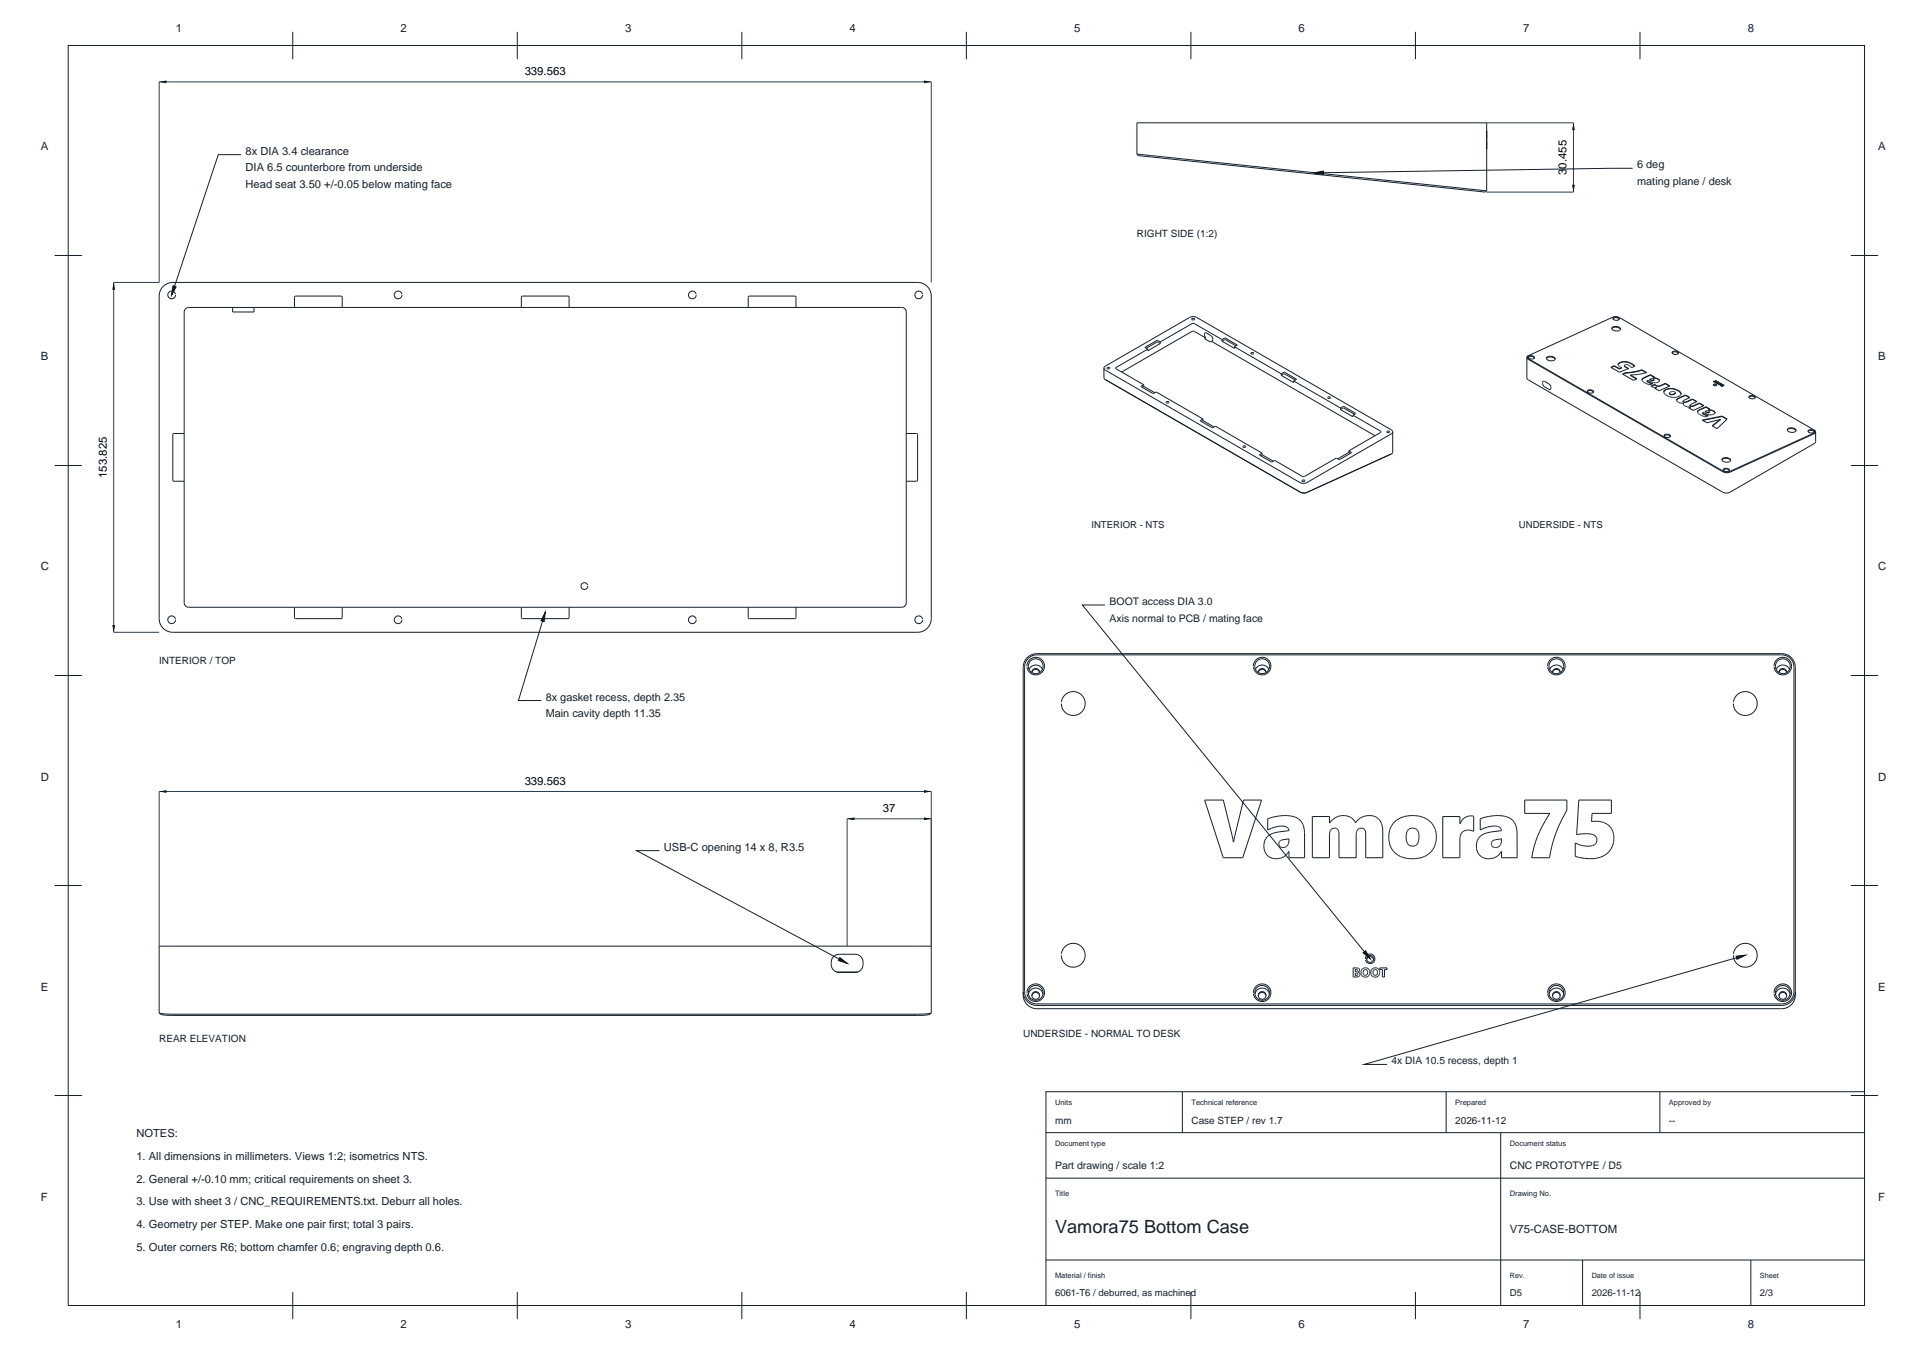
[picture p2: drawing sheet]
<svg xmlns="http://www.w3.org/2000/svg" width="420mm" height="297mm" viewBox="0 0 420 297" stroke-linecap="round" stroke-linejoin="round" font-family="sans-serif">
<g fill="none" stroke="#141f2b" stroke-width=".22">
<path d="M15 10h395v277h-395zM64.4 7v6M113.7 7v6M163.1 7v6M212.5 7v6M261.9 7v6M311.3 7v6M360.6 7v6M53 34h-5l-10.2 30.8M250 33.9v-6.9h76.9v15M250 33.9l.3 .3 76.3 8 .3-.2M250 33.9l76.9 8.1"/>
<path d="M326.9 28.8v1.7M326.9 31v1.8M359 37l-70 1M12 56.2h6M407 56.2h6M35.9 63l1.1-.7 1-.2h163.8a3 3 0 0 1 3 3v70.9a3 3 0 0 1-3 3h-163.8a3 3 0 0 1-3-3v-70.9l.2-1zM38.6 64.7a.85 .85 0 0 0-1.4-.5 .85 .85 0 0 0 .2 1.4 .85 .85 0 0 0 1.2-.8M40.8 67.9l.7-.3h156.8a1 1 0 0 1 1 1v63.9a1 1 0 0 1-1 1h-156.8a1 1 0 0 1-1-1v-63.9zM51.2 67.6v1h4.6v-1M64.7 67.6v-2.3l.3-.2h10.1l.2 .2v2.3M88.4 64.7a.85 .85 0 0 0-1.4-.5 .85 .85 0 0 0 .2 1.4 .85 .85 0 0 0 1.2-.8M114.6 67.6v-2.3l.3-.2h10.1l.1 .2v2.3"/>
<path d="M153.1 64.7a.85 .85 0 0 0-1.4-.5 .85 .85 0 0 0 .2 1.4 .85 .85 0 0 0 1.2-.8M164.5 67.6v-2.3l.3-.2h10.1l.1 .2v2.3M202.9 64.7a.85 .85 0 0 0-1.4-.5 .85 .85 0 0 0 .2 1.4 .85 .85 0 0 0 1.2-.8M252.4 76.8l-7.1 4.1 6.2 3.7M255.1 75.2l-.6-.4-2.7 1.6 .6 .4M255.1 75.5l-.6-.3-2.4 1.4M255.1 75.2v.3M255.1 75.5l-2.7 1.6v-.3M262.1 70.1a.25 .25 0 0 1 .4-.2 .25 .25 0 0 1 0 .4 .24 .24 0 0 1-.3 0 .24 .24 0 0 1-.1-.2zM265.2 74.3l-2.6-1.4-.4-.1-15.6 9M265.2 74.3a.63 .63 0 0 1-.4-.6 .63 .63 0 0 1 .3-.5l1.4 .8 .2 .7-.3 .3M265.2 74.3l-.3 .2 1.2 .7 .3-.2"/>
<path d="M266.4 75l36 20.8M268.7 74.6l-6.3-3.5-7.3 4.1M268.7 74.6l.7-.3 2.7 1.5-.7 .4M268.7 75l.7-.3 2.4 1.3M268.7 74.6v.4M268.7 75l2.7 1.6v-.4M271.4 76.2l10.3 6M275.1 77.6a.25 .25 0 0 1 .4-.2 .25 .25 0 0 1 0 .4 .24 .24 0 0 1-.3 0 .24 .24 0 0 1-.1-.2zM335.8 78.6v4.5l.2 .4 42.8 24.7a1.73 1.73 0 0 0 1.6 0l18.6-10.7 .2-.4v-2.1M335.8 78.6l.3 .4 42.7 24.7a1.92 1.92 0 0 0 1.6 .1l18.5-8.4 .3-.4M336.1 78.2l-.3 .4M336.1 78.2a.37 .37 0 0 0-.2 .4 .37 .37 0 0 0 .3 .3l43 24.8h1.1l18.6-8.5a.36 .36 0 0 0 .2-.3 .36 .36 0 0 0-.2-.4"/>
<path d="M336.1 78.2l18.6-8.5h1.1l43.1 24.8M336.1 78.4a.85 .85 0 0 1 1.3 .3l-.5 .2a.6 .6 0 0 1-.8-.5zM336.2 78.8a.34 .34 0 0 1 .1-.5 .34 .34 0 0 1 .4 0 .37 .37 0 0 1 .5 .1 .37 .37 0 0 1 0 .4M337.3 78.8h-.1M340.1 78.8l.3-.3h.6l.7 .2 .3 .3M340.1 78.6l.8-.3a.72 .72 0 0 1 1 .8 1.1 1.1 0 0 1-1.8-.5zM354.4 72.3l.4-.3 .6-.1 .6 .2 .3 .3M354.5 72l.7-.2a.72 .72 0 0 1 1.1 .7 1.1 1.1 0 0 1-1.8-.4zM354.7 69.9a.85 .85 0 0 1 1.4 .3l-.5 .2a.6 .6 0 0 1-.9-.5zM354.9 70.3a.34 .34 0 0 1 0-.5 .34 .34 0 0 1 .5 0 .37 .37 0 0 1 .4 .1 .37 .37 0 0 1 .1 .4M355.9 80v.1M355.9 79.9l-.1 .1"/>
<path d="M355.9 79.9v.1M355.9 70.3h.1M356 79.9l-.1 .1M356 79.8l-.1 .1M356 79.8v.1M356.1 79.9h-.1M356.1 79.8h-.1M356.1 79.8v.1M356.1 79.7v.1M356.2 79.8h-.1M356.3 79.7h-.2M356.3 79.7l-.1 .1"/>
<path d="M356.4 79.7l-.2 .1M356.4 79.6l-.1 .1M356.4 79.6v.1M356.5 79.7h-.1M356.5 79.6h-.1M356.5 79.6v.1M356.7 79.6l-.2 .1M356.7 79.5l-.2 .1M356.7 79.5v.1M356.8 79.6h-.1M356.8 79.5h-.1M356.8 79.5v.1"/>
<path d="M357 79.6h-.2M357 79.5h-.2M357 79.5v.1M357.1 79.6h-.1M357.1 79.6h.2M357.1 79.5h.2M357.1 79.5h-.1M357.1 79.5v.1M357.3 79.6h.3M357.3 79.5h.3M357.3 79.5v.1M357.6 79.6h.2"/>
<path d="M357.6 79.5h.2M357.6 79.5v.1M357.8 79.6l.1 .1M357.8 79.5l.1 .1M357.8 79.5v.1M357.9 79.7h.2M357.9 79.6h.2M357.9 79.6v.1M358.1 79.7l.2 .1M358.1 79.6l.2 .1M358.1 79.6v.1M358.3 79.8l.2 .1"/>
<path d="M358.3 79.7l.3 .1M358.3 79.7v.1M358.5 79.9l.3 .1M358.6 79.8l.2 .1M358.6 79.8l-.1 .1M358.8 79.9l.3 .2M358.8 79.9v.1M367.7 77.4a.85 .85 0 0 1 1.4 .3l-.5 .2a.6 .6 0 0 1-.9-.5zM367.9 77.8a.34 .34 0 0 1 0-.5 .34 .34 0 0 1 .5 0 .37 .37 0 0 1 .4 .1 .37 .37 0 0 1 .1 .4M40.5 95.3h-2.2l-.3 .2v10.1l.3 .2h2.2M199.3 95.3h2.2l.3 .2v10.1l-.3 .2h-2.2M242.8 80.9l.3-.4 18.5-10.7a1.73 1.73 0 0 1 1.6 0l42.7 24.7 .3 .4"/>
<path d="M242.8 80.9l.3 .5 42.7 24.7a1.73 1.73 0 0 0 1.6 0l18.5-10.7 .3-.5M242.8 80.9v2.2l.2 .3M243 83.4l43.2 24.9h1.1l18.7-8.5M243 83.4l.2 .1M243.5 80.8a.25 .25 0 0 1 .3-.1 .25 .25 0 0 1 .1 .4h-.1a.24 .24 0 0 1-.3 0 .24 .24 0 0 1 0-.3zM250.9 85h.1M250.9 85l2.6 1.5 .7-.3 10.3 5.9M251.5 84.6l-.6 .4M251.5 84.6v.3M251.5 84.9l2.4 1.4M251.5 84.9l-.4 .2M256.5 88.3a.25 .25 0 0 1 .4-.1 .25 .25 0 0 1 0 .4h-.1a.24 .24 0 0 1-.3 0 .24 .24 0 0 1 0-.3z"/>
<path d="M263.9 92.5l2.7 1.5 .7-.3 10.3 5.9M263.9 92.4v.1M264.5 92.1l-.6 .3M264.5 92.5l2.5 1.4M264.5 92.1v.4M264.5 92.5l-.3 .2M273.4 98.1a.25 .25 0 0 1 .3-.2 .25 .25 0 0 1 .1 .5h-.1a.24 .24 0 0 1-.3 0 .24 .24 0 0 1 0-.3zM277.6 100l2.4 1.4M277.6 99.6v.4M277.6 100l-.4 .2M281.7 82.2l.7-.4 2.7 1.6-.6 .4M281.7 82.5l.7-.3 2.4 1.4"/>
<path d="M281.7 82.5l2.8 1.6v-.3M281.7 82.2v.3M284.5 83.8l10.3 5.9M292 87.3a.25 .25 0 0 1 .4-.1 .25 .25 0 0 1 0 .4 .24 .24 0 0 1-.3 0 .24 .24 0 0 1-.1-.3zM294.8 89.7l.7-.4 2.6 1.6-.6 .4M294.8 90l.7-.3 2.4 1.4M294.8 89.7v.3M294.8 90l2.7 1.6v-.3M296.6 99.1l.6 .4-2.7 1.5-.6-.3-7.3 4.1-6.3-3.6-.7 .4-2.7-1.6 .7-.4M296.6 99.5l.3 .2M296.6 99.1v.4M296.6 99.5l-2.4 1.4"/>
<path d="M297.5 91.3l6.2 3.6-7.1 4.2M305 94.8a.25 .25 0 0 1 .4-.1 .25 .25 0 0 1 0 .4 .24 .24 0 0 1-.3 0 .24 .24 0 0 1-.1-.3zM306 99.8h-.2M306.2 94.9v4.5l-.2 .4M339.3 83.9l.3-.1 1.1 .6 .3 .4v.5a.28 .28 0 0 1-.1 .3 .28 .28 0 0 1-.3 0l-1.2-.8-.2-.4zM349.1 85.9a.85 .85 0 0 1 1.3 .3l-.5 .2a.6 .6 0 0 1-.8-.5zM349.2 86.3a.34 .34 0 0 1 .1-.5 .34 .34 0 0 1 .4 0 .37 .37 0 0 1 .5 .1 .37 .37 0 0 1 0 .5M355 80.5l1.1 .6M355 80.5l-.7 .3M355 80.4l1.1 .6M355 80.4l-.8 .4 1.9 1 2.1-.8-.2-.1M355 80.4v.1"/>
<path d="M355.8 80l.2 .4 .6 .5M356.1 81v.1M356.6 80.9l-.5 .1M356.6 80.9l-.5 .2M357.2 80.3v.1M357.2 80.3a1.01 1.01 0 0 1 1.5 .5l.8-.3-.1-.1M357.2 80.3v.2M357.2 80.5v.1M357.2 80.4l.1 .1M357.2 80.4v.1M357.2 80.6h.1M357.3 80.5h.1"/>
<path d="M357.3 80.5l-.1 .1M357.3 80.6l.1 .1M357.3 80.5l.1 .1M357.3 80.5v.1M357.3 82.1l-.4 .2M357.4 82l-.6 .2 2.4 1.4 .8-.3-1.5-.9M357.4 82l-.1 .1M357.4 80.7l.2 .1M357.4 80.6l.2 .1M357.4 80.6v.1M357.6 80.8l.3 .2M357.6 80.7l.3 .2"/>
<path d="M357.6 80.7v.1M357.9 81h.1M357.9 80.9h.1M357.9 80.9v.1M358 81h.1M358 80.9v.1M358.2 82l-.9 .1M358.2 81.9l-.8 .1M358.2 81.9v.1M358.5 82.4l1.4 .9M358.8 80l.3 .2M358.8 81.9l-.6 .1"/>
<path d="M358.8 81.8l-.6 .1M358.8 81.8v.1M359.1 80.2l.2 .2M359.1 80.1l.2 .2M359.1 80.1v.1M359.1 81.9h-.3M359.1 81.8h-.3M359.1 81.8v.1M359.3 80.4l.1 .1M359.3 80.3l.1 .1M359.3 80.3v.1M359.4 80.5h.1"/>
<path d="M359.4 80.4v.1M359.5 81.8l-.4 .1M359.5 81.7l-.4 .1M359.5 81.7v.1M359.9 81.7l-.4 .1M359.9 81.6l-.4 .1M359.9 81.6v.1M360.2 81.6l-.3 .1M360.2 81.5l-.3 .1M360.2 81.5v.1M360.6 81.5l-.4 .1M360.6 81.4l-.4 .1"/>
<path d="M360.6 81.4v.1M361 83.5l.5 .5 1.1 .5 .2 .1 .7-.3-.4-.1M361.1 81.4l.9 .5M361.1 81.4l-.5 .1M361.1 81.3l1 .6-1.6 .4-2 .1M361.1 81.3l-.5 .1M361.1 81.3v.1M361.1 83.5h-.1M361.1 83.4h-.1M361.1 83.4l-.1 .1M361.1 83.4v.1M361.1 83.3v.1"/>
<path d="M361.2 83.3l-.1 .1M361.2 83.2l-.1 .1M361.2 83.2v.1M361.3 83.3h-.1M361.3 83.2h-.1M361.3 83.2v.1M361.4 83.2l-.1 .1M361.4 83.1l-.1 .1M361.4 83.1v.1M361.5 83.1l-.1 .1M361.5 83l-.1 .1M361.5 83v.1"/>
<path d="M362.2 83.7v.2M362.2 83.7v.1M362.2 83.8l.2 .1M362.2 83.8v.1M362.2 83.9l.1 .1M362.3 84l.2 .1M362.4 83.9l.1 .1M362.4 83.9l-.1 .1M362.5 84.1h.1M362.5 84h.1M362.5 84v.1M362.6 84.1l.3 .1"/>
<path d="M362.6 84l.3 .1M362.6 84v.1M362.7 83.4l.4 .2M362.7 83.4l.5-.1 .4 .1M362.9 84.2l.2 .1M362.9 84.1l.2 .1M362.9 84.1v.1M362.9 82.5l-1.4 .6M362.9 82.5l.8 .4M362.9 82.4l.9 .5-.3 .2M362.9 82.4l-1.4 .6M362.9 82.4v.1"/>
<path d="M363.1 84.9l.6 .3h.6M363.1 83.6l.2 .1M363.1 83.6h.1M363.1 83.6h.2M363.1 84.3l.2 .1M363.1 84.2v.1M363.3 83.7h.1M363.3 83.6h.1M363.3 83.6v.1M363.4 83.7h.1M363.4 83.6v.1M363.4 83.6h.1"/>
<path d="M363.5 83.2h.1M363.5 83.1h.1M363.5 83.1v.1M363.5 83.7h-.1M363.5 83.6v.1M363.5 83.6h-.1M363.5 83.7h.1M363.6 83.6l-.1 .1M363.6 83.6h-.1M363.6 83.7h-.1M363.6 83.6v.1M363.6 83.6h.1"/>
<path d="M363.6 83.1l-.1 .1M363.6 83.1h.2M363.6 83.1h-.1M363.6 83.1h.1M363.6 83.7h.1M363.6 83.4h.1M363.7 83.4v.1M363.7 83.5l-.1 .1M363.7 83.6h.1M363.7 83.5l-.1 .2M363.7 83.5h.1M363.8 83.1l.1 .1"/>
<path d="M363.8 83.1h.1M363.9 84.6l-.8 .4M363.9 84.6l.1 .1M363.9 84.5l.1 .1M363.9 84.5l-.8 .4M363.9 84.5v.1M363.9 83.2h.2M363.9 83.1h.2M363.9 83.1v.1M364 84.7l.1 .1M364 84.6l.1 .1M364 84.6v.1"/>
<path d="M364.1 84.8h.1M364.1 83.2h.1M364.1 84.7h.1M364.1 84.7v.1M364.1 83.1h.1M364.1 83.1v.1M364.1 84.8l.2 .1M364.1 84.7l.2 .1M364.2 83.2l.1 .1M364.2 83.1l.2 .1M364.2 83.1v.1M364.3 84.9h.1"/>
<path d="M364.3 85.2h.1M364.3 84.8h.1M364.3 84.8v.1M364.3 85.2l-.4 .2M364.3 83.3h.2M364.4 83.2h.1M364.4 83.2l-.1 .1M364.4 84.9h.1M364.4 84.8h.1M364.4 84.8v.1M364.5 83.3l.1 .1M364.5 83.2l.1 .1"/>
<path d="M364.5 83.2v.1M364.5 84.9l.1 .1M364.5 84.8l.1 .1M364.5 84.8v.1M364.6 83.4h.1M364.6 83.3h.1M364.6 83.3v.1M364.6 84.9v.1M364.7 83.4l.1 .1M364.7 83.3l.1 .1M364.7 83.3v.1M364.8 84.9l-.2 .1"/>
<path d="M364.8 84.9h-.2M364.8 84.9h.1M364.8 83.5l.1 .2M364.8 83.4l.1 .1M364.8 83.4v.1M364.9 83.5v.2M364.9 84.9h-.1M364.9 84.8l-.1 .1M364.9 84.8v.1M364.9 83.7a1.46 1.46 0 0 1-2 .2l-.6-.3-.1 .1M365 84.9h-.1M365.1 84.8h-.2"/>
<path d="M365.1 84.8l-.1 .1M365.2 84.8l-.2 .1M365.2 84.7l-.1 .1M365.2 84.7v.1M365.9 86.1v.1M365.9 86a1.48 1.48 0 0 0 1.6 1.3 1.89 1.89 0 0 0 2.2-.7M365.9 86v.1M366 86l-.1 .1M366 85.9l-.1 .1M366 85.9v.1M366 95.6a.85 .85 0 0 1 1.3 .4l-.5 .2a.6 .6 0 0 1-.8-.6zM366 85.8v.1"/>
<path d="M366.1 85.9h-.1M366.1 85.8h-.1M366.1 85.8v.1M366.1 96a.34 .34 0 0 1 .1-.4 .34 .34 0 0 1 .4 0 .37 .37 0 0 1 .5 0 .37 .37 0 0 1 0 .5M366.2 85.8l-.1 .1M366.2 85.7l-.1 .1M366.2 85.7v.1M366.2 84.4l.9 .5M366.2 84.4l-1 .4M366.2 84.3l1 .5-2.4 1.1-.9-.6 .4-.1M366.2 84.3l-1 .4M366.2 84.3v.1"/>
<path d="M366.3 85.7l-.1 .1M366.3 85.6l-.1 .1M366.3 85.6v.1M366.5 85.6l-.2 .1M366.5 85.5l-.2 .1M366.5 85.5v.1M366.6 85.6h-.1M366.6 85.5h-.1M366.6 85.5v.1M366.8 85.5l-.2 .1M366.8 85.4l-.2 .1M366.8 85.4v.1"/>
<path d="M367 85.5h-.2M367 85.4h-.2M367 85.4v.1M367.1 86.5v.1M367.1 86.5h.1M367.1 86.4a.76 .76 0 0 1 1.3 .1M367.1 86.4v.1M367.1 86.6v.1M367.1 86.5l.1 .1M367.1 85.5h-.1M367.1 85.4h-.1M367.1 85.4v.1"/>
<path d="M367.1 86.7h.1M367.2 86.6h.1M367.2 86.6l-.1 .1M367.2 86.7l.1 .1M367.2 86.6l.1 .1M367.2 86.6v.1M367.3 85.5h-.2M367.3 85.4h-.2M367.3 85.4v.1M367.3 86.8h.1M367.3 86.7v.1M367.3 86.7h.1"/>
<path d="M367.4 86.8h.1M367.4 86.7h.1M367.4 86.7v.1M367.5 85.5h-.2M367.5 85.5h.1M367.5 85.4h.1M367.5 85.4h-.2M367.5 85.4v.1M367.5 86.8h.1M367.5 86.7h.1M367.5 86.7v.1M367.6 85.5h.2"/>
<path d="M367.6 86.7v.1M367.6 85.4h.2M367.6 85.4v.1M367.7 86.8h-.1M367.7 86.7v.1M367.7 86.7h-.1M367.8 85.5h.2M367.8 85.4h.2M367.8 85.4v.1M367.9 86.8h-.2M367.9 86.7v.1M367.9 86.7h-.2"/>
<path d="M368 86.7l-.1 .1M368 85.5l.2 .1M368 86.6v.1M368 86.6l-.1 .1M368 85.4l.2 .1M368 85.4v.1M368.1 86.7h-.1M368.1 86.6v.1M368.1 86.6h-.1M368.2 85.6h.1M368.2 85.5h.1M368.2 85.5v.1"/>
<path d="M368.2 86.6l-.1 .1M368.2 86.5v.1M368.2 86.5l-.1 .1M368.3 86.6h-.1M368.3 86.5v.1M368.3 86.5h-.1M368.3 85.6l.2 .1M368.3 85.5l.2 .1M368.3 85.5v.1M368.4 86.5l-.1 .1M368.4 86.4v.1M368.4 86.4l-.1 .1"/>
<path d="M368.4 86.4h.1M368.5 85.7h.2M368.5 85.6h.2M368.5 85.6v.1M368.7 85.7l.1 .1M368.7 85.6l.1 .1M368.7 85.6v.1M368.7 88l.5 .5 1 .1M368.7 88h.1M368.7 87.9v.1M368.8 87.8l-.1 .1M368.8 87.7v.1"/>
<path d="M368.8 85.8l.2 .1M368.8 85.7l.2 .1M368.8 85.7v.1M368.9 87.8h-.1M368.9 87.7h-.1M368.9 87.7v.1M369 85.9l.1 .1M369 85.8l.1 .1M369 85.8v.1M369 87.6l-.1 .2M369.1 87.6l-.2 .1M369.1 87.6h-.1"/>
<path d="M369.1 86l.2 .1M369.1 85.9l.2 .1M369.1 85.9v.1M369.3 86.1l.1 .1M369.3 86l.1 .1M369.3 86v.1M369.4 86.2l.1 .1M369.4 86.1l.1 .1M369.4 86.1v.1M369.5 86.3v.1M369.5 86.2l.1 .1M369.5 86.2v.1"/>
<path d="M369.5 86.4l.1 .1M369.6 86.3v.1M369.6 86.3l-.1 .1M369.6 86.5v.1M369.6 86.4l.1 .1M369.6 86.4v.1M369.7 86.6v.1M369.7 86.5v.1M370.1 88.2v.1M370.1 88.2v.2M370.1 88.1v.1M370.1 88.4h.1"/>
<path d="M370.1 88.3h.1M370.1 88.3v.1M370.1 88.1h.1M370.2 88.8h.1M370.2 88.7a1.18 1.18 0 0 0 1.5 .8M370.2 88.7v.1M370.2 88.4l.1 .1M370.2 88.3l.1 .1M370.2 88.3v.1M370.2 88.6v.1M370.2 88.6v.2M370.3 88.5h.1"/>
<path d="M370.3 88.4h.1M370.3 88.4v.1M370.4 88.5h.1M370.4 88.4h.1M370.4 88.4v.1M370.5 88.4v.1M370.6 88.5h-.1M370.6 86.9l-1.6 .7M370.6 86.9l.9 .5M370.6 88.4h-.1M370.6 88.4v.1M370.6 86.8l1 .6-1.5 .7"/>
<path d="M370.6 86.8l-1.5 .8M370.6 86.8v.1M370.7 88.5h-.1M370.7 88.4h-.1M370.7 88.4v.1M370.9 88.4l-.2 .1M370.9 88.3l-.2 .1M370.9 88.3v.1M371.6 89.1h.1M371.6 89.1v.1M371.6 89v.1M371.6 89.2v.1"/>
<path d="M371.6 89.1l.1 .1M371.6 89.3h.1M371.7 89.2h.1M371.7 89.2l-.1 .1M371.7 89.3h.1M371.7 89.2v.1M371.7 89.5h.1M371.7 89.5l-.3 .2M371.8 89.3l.1 .1M371.8 89.2l.1 .1M371.8 89.2v.1M371.9 89.4h.1"/>
<path d="M371.9 89.3h.1M371.9 89.3v.1M371.9 89.4h.2M371.9 89.3h.2M372.1 89.3v.1M372.2 87.8l.9 .5M372.2 87.8l-1.3 .6M372.2 89.4h-.1M372.2 87.7l1 .6-1.6 .7M372.2 87.7l-1.3 .6M372.2 87.7v.1M372.2 89.3h-.1"/>
<path d="M372.2 89.3v.1M372.3 89.3l-.1 .1M372.3 89.2l-.1 .1M372.3 89.2v.1M372.4 89.3h-.1M372.4 89.2h-.1M372.4 89.2v.1M373.2 90.6l.5 .5 1.1 .5 .2 .1 .7-.3-.4-.1M373.3 90.5l-.1 .1M373.3 90.4l-.1 .2M373.3 90.4v.1M373.3 90.4h.1"/>
<path d="M373.4 90.4h-.1M373.4 90.3l-.1 .1M373.4 90.3v.1M373.5 90.3l-.1 .1M373.5 90.2l-.1 .1M373.5 90.2v.1M373.6 90.2l-.1 .1M373.6 90.1l-.1 .1M373.6 90.1v.1M373.7 90.2h-.1M373.7 90.1h-.1M373.7 90.1v.1"/>
<path d="M373.7 88.7l.9 .5M373.7 88.7l-1.3 .6M373.7 88.6l1 .6-2.4 1-1-.5 .4-.2M373.7 88.6l-1.3 .6M373.7 88.6v.1M374.4 90.8v.1M374.4 90.9h.1M374.4 90.7v.1M374.4 90.7v.2M374.4 90.8h.1M374.4 90.9l.1 .1M374.4 90.8l.1 .1"/>
<path d="M374.5 91v.1M374.5 90.9l.1 .1M374.5 90.9v.1M374.5 91.1h.2M374.6 91h.1M374.6 91l-.1 .1M374.7 91.1l.1 .1M374.7 91l.1 .1M374.7 91v.1M374.8 91.2l.3 .1M374.8 91.1l.3 .1M374.8 91.1v.1"/>
<path d="M374.9 90.4l.4 .3M374.9 90.4l.4 .2M374.9 90.4l.6-.1 .4 .2M375.1 91.3l.2 .1M375.1 91.2l.2 .1M375.1 91.2v.1M375.1 89.5l.8 .5M375.1 89.5l-1.4 .7M375.1 89.4l.9 .5-.3 .2M375.1 89.4l-1.4 .7M375.1 89.4v.1M375.3 90.7h.2"/>
<path d="M375.3 90.6v.1M375.3 90.6h.2M375.3 91.4h.2M375.3 91.3v.1M375.5 90.7v.1M375.5 90.6v.1M375.5 90.8h.1M375.5 90.7h.1M375.6 90.8h.1M375.6 90.7h.1M375.6 90.7v.1M375.7 90.7l-.1 .1"/>
<path d="M375.7 90.1h.1M375.7 90.1v.1M375.7 90.8h-.1M375.7 90.7v.1M375.7 90.7h.1M375.7 90.8h.1M375.8 90.7l-.1 .1M375.8 90.7h-.1M375.8 90.2h-.1M375.8 90.2h.2M375.8 90.1h.2M375.8 90.1h-.1"/>
<path d="M375.8 90.1v.1M375.8 90.6v.1M375.9 90.7h-.1M375.9 90.6h-.1M375.9 90.7h.1M375.9 90.6v.1M375.9 90.6h.1M375.9 90.5v.1M376 90.2h.1M376 90.1h.1M376 90.1v.1M376.1 90.2h.2"/>
<path d="M376.1 90.1h.2M376.1 90.1v.1M376.3 90.2l.1 .1M376.3 90.1l.1 .1M376.3 90.1v.1M376.4 90.3h.2M376.4 90.2h.2M376.4 90.2v.1M376.6 90.3l.1 .1M376.6 90.2l.1 .1M376.6 90.2v.1M376.7 90.4h.1"/>
<path d="M376.7 90.3h.1M376.7 90.3v.1M376.8 83.8l.1 .1M376.8 83.8l.4 .2-.2-.1M376.8 83.8v.1M376.8 90.4l.1 .1M376.8 90.3l.1 .1M376.8 90.3v.1M376.8 84.7l.6 .1M376.8 84.7a.35 .35 0 0 1 .3-.3 .35 .35 0 0 1 .4 .2l-.1 .2M376.9 84.7v.1M376.9 84.7l.3-.1 .2 .2"/>
<path d="M376.9 90.5l.1 .1M376.9 90.4l.1 .1M376.9 90.4v.1M377 90.6l.1 .1M377 90.5l.1 .1M377 90.5v.1M377 83.9v.1M377.1 90.7h.1M377.1 90.6h.1M377.1 90.6v.1M377.1 90.6v.2M377.1 90.7a1.46 1.46 0 0 1-2 .2l-.6-.3-.1 .1"/>
<path d="M377.2 84.1h.1M377.2 84.1l.2 .1M377.2 84v.1M377.3 84.1h.1M377.3 84h-.1M377.3 84v.1M377.3 84h.1M377.3 83.8l-.4 .1M377.3 83.8h.1M377.4 83.7h.1l-.5 .2M377.4 83.7l-.5 .2M377.4 83.7l-.1 .1"/>
<path d="M377.4 84l-.1 .1M377.4 83.9l-.1 .1M377.4 83.9v.1M377.4 84.2v.1M377.4 84.1v.1M377.4 84.1h.1M377.4 84h.1M377.4 84.2h.1M377.4 83.9h.1M377.4 84.1l.1 .1M377.4 84.3h.1M377.5 84.2h.1"/>
<path d="M377.5 84.2v.1M377.5 84h-.1M377.5 83.9h-.1M377.5 83.9v.1M377.5 84.3h.1M377.5 84l-.1 .1M377.6 84h-.1M377.6 83.9h-.1M377.6 83.9v.1M377.6 84h.1M377.6 84.2v.1M377.6 84.3h.1"/>
<path d="M377.6 83.9h.1M377.6 84h.2M377.7 84.2l-.1 .1M377.7 84.2h-.1M377.7 83.9h.1M377.7 83.9v.1M377.7 84.3h.1M377.7 84.2v.1M377.7 84.2h.1M377.8 83.9h.1M377.8 83.9v.1M377.8 84v.1"/>
<path d="M377.8 84h.1M377.8 84.2l-.1 .1M377.8 84.4l.2 .2M377.8 84.4h.1M377.8 84.1l-.1 .1M377.8 84l.1 .1M377.8 84.1h.1M377.8 84.2h.1M377.8 83.9l.1 .1M377.8 83.9v.3M377.9 84.3l-.1 .1M377.9 84.1h.1"/>
<path d="M377.9 84h.1M377.9 84v.1M377.9 84.4h-.1M377.9 84.3h.1M377.9 84.3v.1M378 84.4v.2M378 84.4v.1M378 84.1v.1M378 84.6h.1M378 84v.1M378 84.4h.1M378 84.3l-.1 .1"/>
<path d="M378 84.2l-.1 .1M378 84.2v.1M378 84.5v.1M378 84.5h.1M378 84.1l-.3 .2M378 84.1h.1M378 92.5l-1.4 1.2M378 92.4v.1M378 84.3h.1M378.1 84.2h-.1M378.1 84.2l-.1 .1M378.1 84.5h.1"/>
<path d="M378.1 84.5v.1M378.1 84.3l-.1 .1M378.1 84.6h.2M378.1 84.3h-.1M378.1 84.2h.1M378.1 84.2v.1M378.1 84.3h.1M378.2 84.3h-.1M378.2 84.3h.1M378.2 92.4l-.2 .1M378.2 92.3l-.2 .1M378.2 92.3v.1"/>
<path d="M378.2 84.2h.1M378.2 84.2h-.1M378.2 84.2v.1M378.2 84.5l.1 .1M378.2 84.5h-.1M378.3 84.2h.1M378.3 84.2v.1M378.3 84.3h.1M378.3 84.5v.1M378.3 84.5h-.1M378.3 92.2l-.1 .1M378.3 92.2l-.1 .2"/>
<path d="M378.3 84.7l.1 .1M378.3 84.2l.1 .1M378.3 84.7h.1M378.4 84.3v.1M378.4 84.4h.1M378.4 84.8h.1M378.4 84.6h-.1M378.4 84.7h-.1M378.4 84.7v.1M378.4 84.5v.1M378.4 84.5h-.1M378.4 84.8l.2 .1"/>
<path d="M378.4 84.3h.1M378.4 84.4v.2M378.4 84.4v.1M378.4 84.7h.1M378.5 84.4v.1M378.5 84.3h.1M378.5 84.3v.1M378.5 84.9h.1M378.5 84.8h.1M378.5 84.3v.2M378.5 84.7h.1M378.5 84.7v.2"/>
<path d="M378.5 84.8v.1M378.5 84.5l-.2 .1M378.5 84.4h.1M378.6 84.6h.1M378.6 84.7h-.1M378.6 84.6v.1M378.6 84.5h-.1M378.6 84.4h.1M378.6 84.4v.1M378.6 84.7l.1 .1M378.6 84.7h.1M378.6 84.8v.1"/>
<path d="M378.6 84.5v.1M378.7 84.6h-.1M378.7 91.6l1 .6M378.7 91.6l-4.3 .8M378.7 84.5h-.1M378.7 84.5v.1M378.7 91.5l-4.4 .8 1 .6 3-.7M378.7 91.5l1.1 .6-2.2 2.1-1.1-.6 1.5-1.2M378.7 91.5v.1M378.7 84.7v.1M378.7 84.7h.1M378.7 84.6h.1"/>
<path d="M378.7 84.5h.1M378.7 84.5v.4M378.7 84.8h-.1M378.8 84.6h-.1M378.8 84.6h.1M378.8 84.5h.1M378.8 84.5v.1M378.8 84.7l-.1 .1M378.8 84.5l.1 .1M378.8 84.6l.1 .1M378.9 84.6l.2 .1-.5 .2M378.9 84.6v.1"/>
<path d="M378.9 84.7h.2M378.9 84.7h-.1M378.9 84.7v.1M384.6 87.1a.85 .85 0 0 1 1.4 .3l-.5 .3a.6 .6 0 0 1-.9-.6zM384.8 87.5a.34 .34 0 0 1 0-.4 .34 .34 0 0 1 .5 0 .37 .37 0 0 1 .4 0 .37 .37 0 0 1 .1 .5M385.8 87.6h.1M393 94.5l.4-.2 .6-.1 .6 .2 .3 .3M393.1 94.3l.7-.3a.72 .72 0 0 1 1.1 .8 1.1 1.1 0 0 1-1.9-.4zM397.6 94.6a.85 .85 0 0 1 1.4 .4l-.5 .2a.6 .6 0 0 1-.9-.6zM397.8 95a.34 .34 0 0 1 0-.4 .34 .34 0 0 1 .5 0 .37 .37 0 0 1 .4 0 .37 .37 0 0 1 .1 .5M399 94.6l.2 .4M12 102.3h6"/>
<path d="M285.8 108.1a1.92 1.92 0 0 0 1.6 .1M286.4 105.6a.25 .25 0 0 1 .3-.2 .25 .25 0 0 1 .1 .5h-.1a.24 .24 0 0 1-.3 0 .24 .24 0 0 1 0-.3zM378.6 101.1l.4-.3h.6l.7 .1 .3 .4M378.7 100.8l.8-.2a.72 .72 0 0 1 1 .8 1.1 1.1 0 0 1-1.8-.5zM379 103.1a.85 .85 0 0 1 1.3 .4l-.5 .2a.6 .6 0 0 1-.8-.6zM379.1 103.6a.34 .34 0 0 1 .1-.5 .34 .34 0 0 1 .4 0 .37 .37 0 0 1 .5 0 .37 .37 0 0 1 0 .5M407 102.3h6M38.6 136.1a.85 .85 0 0 0-1.4-.5 .85 .85 0 0 0 .2 1.4 .85 .85 0 0 0 1.2-.8M64.7 133.5v2.3l.3 .2h10.1l.2-.2v-2.3M88.4 136.1a.85 .85 0 0 0-1.4-.5 .85 .85 0 0 0 .2 1.4 .85 .85 0 0 0 1.2-.8M114.6 133.5v2.3l.3 .2h10.1l.1-.2v-2.3M119.9 134.6l-5.9 19.4h5"/>
<path d="M129.2 128.7a.75 .75 0 0 0-1.2-.4 .75 .75 0 0 0 .2 1.2 .75 .75 0 0 0 1.1-.7M153.1 136.1a.85 .85 0 0 0-1.4-.5 .85 .85 0 0 0 .2 1.4 .85 .85 0 0 0 1.2-.8M164.5 133.5v2.3l.3 .2h10.1l.1-.2v-2.3M202.9 136.1a.85 .85 0 0 0-1.4-.5 .85 .85 0 0 0 .2 1.4 .85 .85 0 0 0 1.2-.8M243 133h-5l63.3 77.8M12 148.5h6M225.8 146.5a1.93 1.93 0 0 1 2.8-1.8 1.93 1.93 0 0 1 .2 3.3 1.93 1.93 0 0 1-3-1.3M225.9 144.6a2.99 2.99 0 0 1 2.1-.9h163.8a3 3 0 0 1 3 3v72.1a2.99 2.99 0 0 1-3 2.9h-163.8a2.99 2.99 0 0 1-3-2.9v-72.1a3 3 0 0 1 .9-2.1zM226.1 144.8a2.69 2.69 0 0 1 1.9-.8h163.8a2.71 2.71 0 0 1 2.7 2.7v71.3a2.7 2.7 0 0 1-2.7 2.7h-163.8a2.7 2.7 0 0 1-2.7-2.7v-71.3a2.73 2.73 0 0 1 .8-1.9zM226.3 147.1a1.63 1.63 0 0 1 1.4-.9 1.63 1.63 0 0 1 1.5 .9M226.9 147.9a.85 .85 0 0 1 .8-.9 .85 .85 0 0 1 .9 .9 .85 .85 0 0 0-.9-.8 .85 .85 0 0 0-.8 .8M233.4 154.3a2.63 2.63 0 0 1 4.1-1.8 2.63 2.63 0 0 1-.3 4.5 2.63 2.63 0 0 1-3.8-2.3"/>
<path d="M275.6 146.5a1.93 1.93 0 0 1 2.8-1.8 1.93 1.93 0 0 1 .2 3.3 1.93 1.93 0 0 1-3-1.3M276.1 147.1a1.63 1.63 0 0 1 1.4-.9 1.63 1.63 0 0 1 1.5 .9M276.9 147.2a.84 .84 0 0 1 1-.2 .84 .84 0 0 1 .5 .9 .85 .85 0 0 0-.9-.8 .85 .85 0 0 0-.8 .8zM340.3 146.5a1.93 1.93 0 0 1 2.8-1.8 1.93 1.93 0 0 1 .2 3.3 1.93 1.93 0 0 1-3-1.3M340.8 147.1a1.63 1.63 0 0 1 1.4-.9 1.63 1.63 0 0 1 1.5 .9M341.6 147.2a.84 .84 0 0 1 1-.2 .84 .84 0 0 1 .5 .9 .85 .85 0 0 0-.9-.8 .85 .85 0 0 0-.8 .8zM381.2 154.3a2.63 2.63 0 0 1 4.1-1.8 2.63 2.63 0 0 1-.3 4.5 2.63 2.63 0 0 1-3.8-2.3M390.1 146.5a1.93 1.93 0 0 1 2.8-1.8 1.93 1.93 0 0 1 .2 3.3 1.93 1.93 0 0 1-3-1.3M390.6 147.1a1.63 1.63 0 0 1 1.4-.9 1.63 1.63 0 0 1 1.5 .9M391.4 147.2a.84 .84 0 0 1 1-.2 .84 .84 0 0 1 .5 .9 .85 .85 0 0 0-.9-.8 .85 .85 0 0 0-.8 .8zM407 148.5h6M264.9 175.9h4.1l2.2 9.2 2.2-9.2h4l-4.1 12.7h-4.3z"/>
<path d="M288.6 179.5h3.7v1.4a3.3 3.3 0 0 1 5.8 0 3.2 3.2 0 0 1 3-1.7 3.2 3.2 0 0 1 2.8 2.1l.2 1.2v6.1h-3.8v-5.3a1.05 1.05 0 0 0-.8-1.3 1.05 1.05 0 0 0-1.2 1l-.1 5.6h-3.8v-5.5a1.03 1.03 0 0 0-1-1.1 1.03 1.03 0 0 0-1 1.1l-.1 5.5h-3.7zM317.3 179.5h3.7v1.6a2.53 2.53 0 0 1 3.1-1.6v3.2a1.96 1.96 0 0 0-2.2 0 1.96 1.96 0 0 0-.9 1.9v4h-3.7zM335.3 175.9h9.2v2.2a28.3 28.3 0 0 0-3.8 10.5h-3.9a23.6 23.6 0 0 1 4-9.8h-5.5zM347.2 175.9h7.1v2.9h-4.2l-.1 1.8a4 4 0 0 1 4.6 2.1 4.4 4.4 0 0 1-4.1 6h-2.1l-2-.4v-3a4.2 4.2 0 0 0 4.5 .2 1.3 1.3 0 0 0 .1-1.4 1.3 1.3 0 0 0-1.1-.7l-1.1-.1-2.1 .2zM12 194.7h6M145 187h-5l46.3 24.8M278.8 180a8.1 8.1 0 0 1 6.8 0 3.7 3.7 0 0 1 1.3 3v5.6h-3.5v-1.4a3.1 3.1 0 0 1-5.1 .4 3.1 3.1 0 0 1 2.9-4.7l2.2-.3a1.36 1.36 0 0 0-1.8-1l-1.2 .2-1.6 .7zM281.4 184.9l.8-.3 1.2-.2a1.41 1.41 0 0 1-.3 1.5 1.41 1.41 0 0 1-1.5 .3 .87 .87 0 0 1-.2-1.3zM292.3 180.9h.1M306.6 180.8a5.9 5.9 0 0 1 8.6 .7 4.8 4.8 0 0 1 0 5.1 4.8 4.8 0 0 1-4.6 2.2 4.8 4.8 0 0 1-4.8-2.6 4.8 4.8 0 0 1 .8-5.4zM309.8 182.3a1.46 1.46 0 0 1 1.7 0 1.46 1.46 0 0 1 .5 1.6 1.61 1.61 0 0 1-1.7 2.1 1.96 1.96 0 0 1-1.1-2.5l.2-.7zM321 181.1h.1"/>
<path d="M325.5 180a8.1 8.1 0 0 1 6.8 0 3.7 3.7 0 0 1 1.3 3v5.6h-3.4v-1.4a3.1 3.1 0 0 1-5.1 .4 3.1 3.1 0 0 1 2.8-4.7l2.3-.3a1.36 1.36 0 0 0-1.9-1l-1.2 .2-1.6 .7zM328.2 184.9l.7-.3 1.3-.2a1.41 1.41 0 0 1-.4 1.5 1.41 1.41 0 0 1-1.5 .3 .87 .87 0 0 1-.1-1.3zM407 194.7h6M183.4 210.2l.9-.4h3.7a2.02 2.02 0 0 1 1.8 2 2.02 2.02 0 0 1-1.8 2h-3.5a2.05 2.05 0 0 1-1.7-1.4 2.05 2.05 0 0 1 .6-2.2zM183.9 213.7h4.7M225 218a3 3 0 0 0 3 3h163.8a3 3 0 0 0 3-3M225.8 218.3a1.93 1.93 0 0 1 2.8-1.8 1.93 1.93 0 0 1 .2 3.3 1.93 1.93 0 0 1-3-1.3M226.1 218.6a1.63 1.63 0 0 1 1.7-1.4 1.63 1.63 0 0 1 1.6 1.4M226.9 218.9a.85 .85 0 0 1 .8-.7 .85 .85 0 0 1 .9 .7M233.4 209.7a2.63 2.63 0 0 1 4.1-1.9 2.63 2.63 0 0 1-.3 4.5 2.63 2.63 0 0 1-3.8-2.3M275.6 218.3a1.93 1.93 0 0 1 2.8-1.8 1.93 1.93 0 0 1 .2 3.3 1.93 1.93 0 0 1-3-1.3M275.9 218.6a1.63 1.63 0 0 1 1.6-1.4 1.63 1.63 0 0 1 1.6 1.4"/>
<path d="M276.7 218.9a.85 .85 0 0 1 .8-.7 .85 .85 0 0 1 .9 .7M297.6 212.8h.9l.4 .3a.47 .47 0 0 1-.3 .6 .54 .54 0 0 1 .4 .6 .54 .54 0 0 1-.6 .5h-.8zM298 213.1l.4 .1v.3l-.4 .1zM298 213.9l.5 .1v.3l-.5 .1zM299.9 213.3a.57 .57 0 0 1 .9 .5 .57 .57 0 0 1-.9 .5l-.2-.6zM300.2 210.8a1.05 1.05 0 0 1 1.5-1 1.05 1.05 0 0 1 .3 1.8 1.05 1.05 0 0 1-1.7-.6M300.5 210.9a.75 .75 0 0 1 .8-.6 .75 .75 0 0 1 .7 .6M302.1 213.3a.57 .57 0 0 1 .8 .5 .57 .57 0 0 1-.9 .5l-.1-.6zM303.4 212.8h1.6v.3h-.6v1.7h-.4v-1.7h-.6zM340.3 218.3a1.93 1.93 0 0 1 2.8-1.8 1.93 1.93 0 0 1 .2 3.3 1.93 1.93 0 0 1-3-1.3M340.6 218.6a1.63 1.63 0 0 1 1.6-1.4 1.63 1.63 0 0 1 1.6 1.4M341.4 218.9a.85 .85 0 0 1 .8-.7 .85 .85 0 0 1 .9 .7"/>
<path d="M381.2 209.7a2.63 2.63 0 0 1 4.1-1.9 2.63 2.63 0 0 1-.3 4.5 2.63 2.63 0 0 1-3.8-2.3M383.8 210l-83.8 24h5M390.1 218.3a1.93 1.93 0 0 1 2.8-1.8 1.93 1.93 0 0 1 .2 3.3 1.93 1.93 0 0 1-3-1.3M390.4 218.6a1.63 1.63 0 0 1 1.6-1.4 1.63 1.63 0 0 1 1.6 1.4M391.2 218.9a.85 .85 0 0 1 .8-.7 .85 .85 0 0 1 .9 .7M35 222.7v-14.7h169.8v14.7M35 222.7l3 .3h163.8l3-.3M35 222.7a2.14 2.14 0 0 0 2 .5h165.7a2.14 2.14 0 0 0 2.1-.5M12 240.8h6M230 259h180M230 249h180M260 240v9"/>
<path d="M318 240v9M330 249v38M365 240v9M407 240.8h6M410 240h-180v47M230 277h180M348 277v10M385 277v10M64.4 284v6M113.7 284v6M163.1 284v6M212.5 284v6"/>
<path d="M261.9 284v6M311.3 284v6M360.6 284v6"/>
<circle cx="227.8" cy="146.5" r="1.63"/>
<circle cx="277.5" cy="146.5" r="1.63"/>
<circle cx="342.2" cy="146.5" r="1.63"/>
<circle cx="392" cy="146.5" r="1.63"/>
<circle cx="227.7" cy="218.8" r=".85"/>
<circle cx="227.8" cy="218.3" r="1.63"/>
<circle cx="277.5" cy="218.8" r=".85"/>
<circle cx="277.5" cy="218.3" r="1.63"/>
<circle cx="300.3" cy="213.8" r="1.03"/>
<circle cx="301.3" cy="210.8" r=".75"/>
<circle cx="302.4" cy="213.8" r="1.03"/>
<circle cx="342.2" cy="218.8" r=".85"/>
<circle cx="342.2" cy="218.3" r="1.63"/>
<circle cx="392" cy="218.8" r=".85"/>
<circle cx="392" cy="218.3" r="1.63"/>
</g>
<path d="M326.9 27h19.1v15.2h-19.1M204.8 62.1v-44.1h-169.8v44.1h-10v76.9h10M204.8 180h-18.5v28M35 208v-34h169.8v34" fill="none" stroke="#264059" stroke-width=".22"/>
<path d="M35 18l1.6-.3v.6zM203.2 17.7l1.6 .3-1.6 .3zM346 27l.3 1.6h-.6zM345.7 40.6h.6l-.3 1.6zM25 62.1l.3 1.6h-.6zM24.7 137.4h.6l-.3 1.6zM35 174l1.6-.3v.6zM203.2 173.7l1.6 .3-1.6 .3zM186.3 180l1.6-.3v.6zM203.2 179.7l1.6 .3-1.6 .3z" fill="#000"/>
<path d="M289 38l2-.4v.7zM38 62.8l.7 .2-.9 1.8zM119.9 134.6l-.3 2-.6-.2zM184.7 210.5l1.6 1.3-1.9-.7zM299.7 209.5l.6-.5 1 1.8zM381.8 210.2l2-.2-1.8 .9z" fill="#000" stroke="#000" stroke-width=".22"/>
<text font-size="4" fill="#141f2b" x="232" y="271">Vamora75 Bottom Case</text>
<g font-size="2.5" fill="#141f2b">
<text x="38.7" y="7">1</text>
<text x="88.1" y="7">2</text>
<text x="137.4" y="7">3</text>
<text x="186.8" y="7">4</text>
<text x="236.2" y="7">5</text>
<text x="285.6" y="7">6</text>
<text x="334.9" y="7">7</text>
<text x="384.3" y="7">8</text>
<text x="9" y="33.1">A</text>
<text x="54" y="34">8x DIA 3.4 clearance</text>
<text x="413" y="33.1">A</text>
<text x="54" y="37.7">DIA 6.5 counterbore from underside</text>
<text x="54" y="41.4">Head seat 3.50 +/-0.05 below mating face</text>
<text x="9" y="79.3">B</text>
<text x="413" y="79.3">B</text>
<text x="9" y="125.4">C</text>
<text x="413" y="125.4">C</text>
<text x="9" y="171.6">D</text>
<text x="413" y="171.6">D</text>
<text x="146" y="187">USB-C opening 14 x 8, R3.5</text>
<text x="9" y="217.7">E</text>
<text x="413" y="217.7">E</text>
<text x="30" y="250">NOTES:</text>
<text x="30" y="255">1. All dimensions in millimeters. Views 1:2; isometrics NTS.</text>
<text x="9" y="263.9">F</text>
<text x="30" y="260">2. General +/-0.10 mm; critical requirements on sheet 3.</text>
<text x="413" y="263.9">F</text>
<text x="30" y="265">3. Use with sheet 3 / CNC_REQUIREMENTS.txt. Deburr all holes.</text>
<text x="30" y="270">4. Geometry per STEP. Make one pair first; total 3 pairs.</text>
<text x="30" y="275">5. Outer corners R6; bottom chamfer 0.6; engraving depth 0.6.</text>
<text x="332" y="271">V75-CASE-BOTTOM</text>
<text x="38.7" y="292">1</text>
<text x="88.1" y="292">2</text>
<text x="137.4" y="292">3</text>
<text x="186.8" y="292">4</text>
<text x="236.2" y="292">5</text>
<text x="285.6" y="292">6</text>
<text x="334.9" y="292">7</text>
<text x="384.3" y="292">8</text>
</g>
<g font-size="2.5">
<text x="115.4" y="16.5">339.563</text>
<text x="344.5" y="38.4" transform="rotate(-90 344.5 38.4)">30.455</text>
<text x="23.5" y="105.1" transform="rotate(-90 23.5 105.1)">153.825</text>
<text x="115.4" y="172.5">339.563</text>
<text x="194.1" y="178.5">37</text>
</g>
<g font-size="2.4" fill="#141f2b">
<text x="360" y="37">6 deg</text>
<text x="360" y="40.7">mating plane / desk</text>
<text x="120" y="154">8x gasket recess, depth 2.35</text>
<text x="120" y="157.7">Main cavity depth 11.35</text>
</g>
<g font-size="2.3" fill="#141f2b">
<text x="244" y="133">BOOT access DIA 3.0</text>
<text x="244" y="136.7">Axis normal to PCB / mating face</text>
<text x="306" y="234">4x DIA 10.5 recess, depth 1</text>
<text x="232" y="257">Part drawing / scale 1:2</text>
<text x="332" y="257">CNC PROTOTYPE / D5</text>
</g>
<g font-size="2.2" fill="#141f2b">
<text x="250" y="52">RIGHT SIDE (1:2)</text>
<text x="35" y="146">INTERIOR / TOP</text>
<text x="225" y="228">UNDERSIDE - NORMAL TO DESK</text>
<text x="35" y="229">REAR ELEVATION</text>
<text x="232" y="247">mm</text>
<text x="262" y="247">Case STEP / rev 1.7</text>
<text x="320" y="247">2026-11-12</text>
<text x="367" y="247">--</text>
</g>
<g font-size="2.1" fill="#141f2b">
<text x="240" y="116">INTERIOR - NTS</text>
<text x="334" y="116">UNDERSIDE - NTS</text>
<text x="232" y="285">6061-T6 / deburred, as machined</text>
<text x="332" y="285">D5</text>
<text x="350" y="285">2026-11-12</text>
<text x="387" y="285">2/3</text>
</g>
<g font-size="1.6" fill="#141f2b">
<text x="232" y="243">Units</text>
<text x="262" y="243">Technical reference</text>
<text x="320" y="243">Prepared</text>
<text x="367" y="243">Approved by</text>
<text x="232" y="252">Document type</text>
<text x="332" y="252">Document status</text>
<text x="232" y="263">Title</text>
<text x="332" y="263">Drawing No.</text>
<text x="232" y="281">Material / finish</text>
<text x="332" y="281">Rev.</text>
<text x="350" y="281">Date of issue</text>
<text x="387" y="281">Sheet</text>
</g>
</svg>
